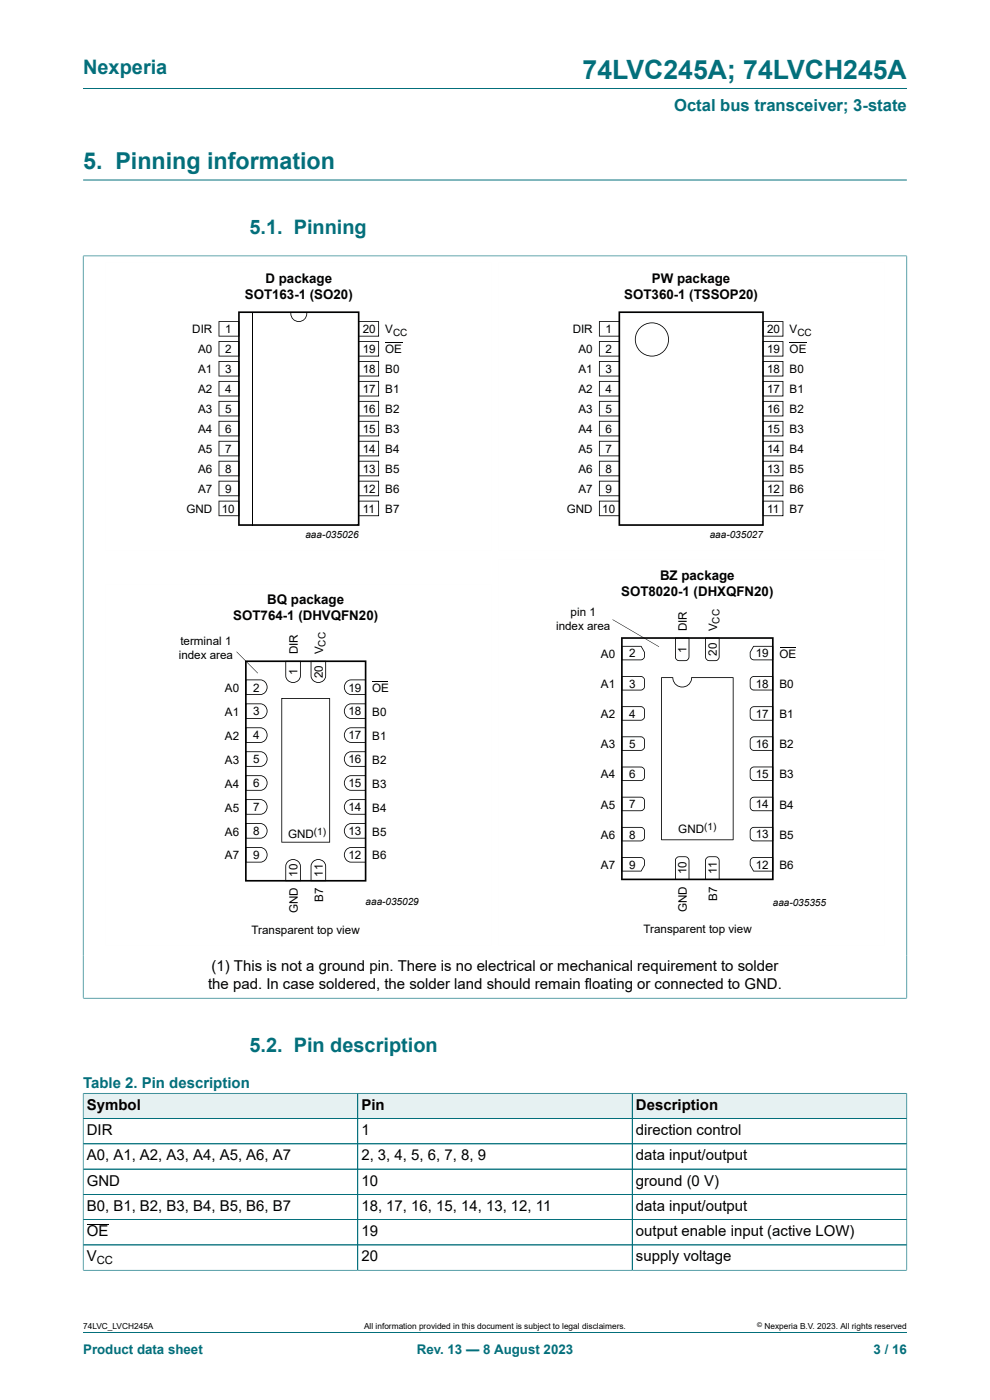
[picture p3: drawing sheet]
<svg xmlns="http://www.w3.org/2000/svg" width="210mm" height="297mm" viewBox="0 0 210 297" stroke-linecap="round" stroke-linejoin="round" font-family="sans-serif">
<path d="M17.6 18.8h174.8M17.6 38.2h174.8M17.6 54.3h174.8M17.6 54.2v148.5M192.4 54.2v148.5" fill="none" stroke="#036f7b" stroke-width=".21"/>
<g fill="#000">
<path d="M46.4 68.1h4.4v3.2h-.2v-3h-4.1v2.9h4.2l.1 .2h-4.4zM46.4 72.4h4.4v3.1h-.2v-3h-4.1v3h4.2l.1 .1h-4.4zM46.4 76.6h4.4v3.2h-.2v-3h-4.1v2.9h4.2l.1 .2h-4.4zM61.6 66.2h.2a1.63 1.63 0 0 0 1.6 1.9 1.63 1.63 0 0 0 1.6-1.9h.2a1.8 1.8 0 0 1-1.8 2.1 1.8 1.8 0 0 1-1.8-2.1zM76 76.6h4.4v3.2h-.2v-3h-4v2.9h4.1l.1 .2h-4.4zM76 68.1h4.4v3.2h-.2v-3h-4v2.9h4.1l.1 .2h-4.4zM76 72.4h4.4v3.1h-.2v-3h-4v3h4.1l.1 .1h-4.4zM46.4 80.8h4.4v3.2h-.2v-3h-4.1v2.9h4.2l.1 .2h-4.4zM46.4 85.1h4.4v3.1h-.2v-3h-4.1v3h4.2l.1 .1h-4.4zM46.4 89.3h4.4v3.2h-.2v-3h-4.1v2.9h4.2l.1 .2h-4.4zM46.4 93.5h4.4v3.2h-.2v-3h-4.1v2.9h4.2l.1 .2h-4.4zM76 93.5h4.4v3.2h-.2v-3h-4v2.9h4.1l.1 .2h-4.4z"/>
<path d="M76 85.1h4.4v3.1h-.2v-3h-4v3h4.1l.1 .1h-4.4zM76 89.3h4.4v3.2h-.2v-3h-4v2.9h4.1l.1 .2h-4.4zM76 80.8h4.4v3.2h-.2v-3h-4v2.9h4.1l.1 .2h-4.4zM46.4 97.8h4.4v3.1h-.2v-3h-4.1v3h4.2l.1 .1h-4.4zM46.4 102h4.4v3.2h-.2v-3h-4.1v2.9h4.2l.1 .2h-4.4zM46.4 106.2h4.4v3.2h-.2v-3h-4.1v2.9h4.2l.1 .2h-4.4zM50.5 66.1h25.8v45.3h-.2v-.2v.2h-.2v-45h-25v44.8h25.2l.2 .4h-25.8zM76 102h4.4v3.2h-.2v-3h-4v2.9h4.1l.1 .2h-4.4zM76 106.2h4.4v3.2h-.2v-3h-4v2.9h4.1l.1 .2h-4.4zM76 97.8h4.4v3.1h-.2v-3h-4v3h4.1l.1 .1h-4.4z"/>
</g>
<path d="M53.5 66.2v45.3" fill="none" stroke="#000" stroke-width=".21"/>
<path d="M22.5 55.7h81.8v61.1h-81.8zM22.5 55.7v61.1h81.8v-61.1z" fill="#fefefe"/>
<path d="M81.7 72.7h3.7" fill="none" stroke="#000" stroke-width=".21"/>
<g fill="#000">
<path d="M127.1 68.1h4.4v3.2h-.2v-3h-4.1v2.9h4.2l.1 .2h-4.4zM127.1 72.4h4.4v3.1h-.2v-3h-4.1v3h4.2l.1 .1h-4.4zM127.1 76.6h4.4v3.2h-.2v-3h-4.1v2.9h4.2l.1 .2h-4.4zM135.7 69.5a3.5 3.5 0 0 1 3.9-.8 3.5 3.5 0 0 1 2.2 3.3 3.5 3.5 0 0 0-5.2-3 3.5 3.5 0 0 0 .1 6.1 3.5 3.5 0 0 0 5.1-3.1 3.6 3.6 0 0 1-5 3.3 3.6 3.6 0 0 1-1.1-5.8zM161.8 76.6h4.4v3.2h-.2v-3h-4.1v2.9h4.2l.1 .2h-4.4zM161.8 68.1h4.4v3.2h-.2v-3h-4.1v2.9h4.2l.1 .2h-4.4zM161.8 72.4h4.4v3.1h-.2v-3h-4.1v3h4.2l.1 .1h-4.4zM127.1 80.8h4.4v3.2h-.2v-3h-4.1v2.9h4.2l.1 .2h-4.4zM127.1 85.1h4.4v3.1h-.2v-3h-4.1v3h4.2l.1 .1h-4.4zM127.1 89.3h4.4v3.2h-.2v-3h-4.1v2.9h4.2l.1 .2h-4.4zM127.1 93.5h4.4v3.2h-.2v-3h-4.1v2.9h4.2l.1 .2h-4.4zM161.8 93.5h4.4v3.2h-.2v-3h-4.1v2.9h4.2l.1 .2h-4.4z"/>
<path d="M161.8 85.1h4.4v3.1h-.2v-3h-4.1v3h4.2l.1 .1h-4.4zM161.8 89.3h4.4v3.2h-.2v-3h-4.1v2.9h4.2l.1 .2h-4.4zM161.8 80.8h4.4v3.2h-.2v-3h-4.1v2.9h4.2l.1 .2h-4.4zM127.1 97.8h4.4v3.1h-.2v-3h-4.1v3h4.2l.1 .1h-4.4zM127.1 102h4.4v3.2h-.2v-3h-4.1v2.9h4.2l.1 .2h-4.4zM127.1 106.2h4.4v3.2h-.2v-3h-4.1v2.9h4.2l.1 .2h-4.4zM131.2 66.1h30.8v45.3h-.1v-.2v.2h-.2v-45h-30.1v44.8h30.3l.1 .4h-30.8zM161.8 102h4.4v3.2h-.2v-3h-4.1v2.9h4.2l.1 .2h-4.4zM161.8 106.2h4.4v3.2h-.2v-3h-4.1v2.9h4.2l.1 .2h-4.4zM161.8 97.8h4.4v3.1h-.2v-3h-4.1v3h4.2l.1 .1h-4.4z"/>
</g>
<path d="M105.7 55.7h81.8v61.1h-81.8zM105.7 55.7v61.1h81.8v-61.1z" fill="#fefefe"/>
<path d="M167.5 72.7h3.7" fill="none" stroke="#000" stroke-width=".21"/>
<path d="M22.5 124.1h81.8v76.5h-81.8zM22.5 124.1v76.5h81.8v-76.5z" fill="#fefefe"/>
<g fill="#000">
<path d="M50.1 138.3l.1-.1 4.5 4.6v.1zM52.1 159.4h3.2a1.65 1.65 0 0 1 1.5 1.6 1.65 1.65 0 0 1-1.5 1.7h-3.2v-3.2h.1v3h3.1a1.47 1.47 0 0 0 1.3-1.5 1.47 1.47 0 0 0-1.3-1.4h-3.1zM52.1 154.3h3.2a1.65 1.65 0 0 1 1.5 1.6 1.65 1.65 0 0 1-1.5 1.7h-3.2v-3.2h.1v3h3.1a1.47 1.47 0 0 0 1.3-1.5 1.47 1.47 0 0 0-1.3-1.4h-3.1zM52.1 149.2h3.2a1.65 1.65 0 0 1 1.5 1.7 1.65 1.65 0 0 1-1.5 1.6h-3.2v-3.2h.1v3h3.1a1.47 1.47 0 0 0 1.3-1.4 1.47 1.47 0 0 0-1.3-1.5h-3.1zM52.1 144.1h3.2a1.65 1.65 0 0 1 1.5 1.7 1.65 1.65 0 0 1-1.5 1.6h-3.2v-3.2h.1v3h3.1a1.47 1.47 0 0 0 1.3-1.4 1.47 1.47 0 0 0-1.3-1.5h-3.1zM59.7 148.1h10.3v30.7h-10.3v-30.6h.2v30.4h9.9v-30.3h-10zM60.5 140.2h3.3v3.2a1.65 1.65 0 0 1-1.6 1.5 1.65 1.65 0 0 1-1.7-1.5v-3.1h.2v3.1a1.47 1.47 0 0 0 1.5 1.3 1.47 1.47 0 0 0 1.4-1.3v-3h-3zM65.9 140.2h3.3v3.2a1.65 1.65 0 0 1-1.7 1.5 1.65 1.65 0 0 1-1.6-1.5v-3.1h.2v3.1a1.47 1.47 0 0 0 1.4 1.3 1.47 1.47 0 0 0 1.5-1.3v-3h-3zM73.4 159.9l.7-.5h3.5v.2h-3.2a1.47 1.47 0 0 0-1.3 1.4 1.47 1.47 0 0 0 1.3 1.5h3.1v-3l.1-.1v3.3h-3.2a1.66 1.66 0 0 1-1.3-1.1 1.66 1.66 0 0 1 .3-1.7zM73.4 154.8l.7-.5h3.5v.2h-3.2a1.47 1.47 0 0 0-1.3 1.4 1.47 1.47 0 0 0 1.3 1.5h3.1v-3l.1-.1v3.3h-3.2a1.66 1.66 0 0 1-1.3-1.1 1.66 1.66 0 0 1 .3-1.7zM73.4 149.7l.7-.4 3.5-.1v.2h-3.2a1.47 1.47 0 0 0-1.3 1.5 1.47 1.47 0 0 0 1.3 1.4h3.1v-3l.1-.1v3.3h-3.2a1.66 1.66 0 0 1-1.3-1 1.66 1.66 0 0 1 .3-1.8zM73.4 144.7l.7-.5 3.5-.1v.2h-3.2a1.47 1.47 0 0 0-1.3 1.5 1.47 1.47 0 0 0 1.3 1.4h3.1v-3l.1-.1v3.3h-3.2a1.65 1.65 0 0 1-1.3-1 1.65 1.65 0 0 1 .3-1.7z"/>
<path d="M52.1 179.7h3.2a1.65 1.65 0 0 1 1.5 1.6 1.65 1.65 0 0 1-1.5 1.7h-3.2v-3.2h.1v3h3.1a1.47 1.47 0 0 0 1.3-1.5 1.47 1.47 0 0 0-1.3-1.4h-3.1zM52.1 174.6h3.2a1.65 1.65 0 0 1 1.5 1.7 1.65 1.65 0 0 1-1.5 1.6h-3.2v-3.2h.1v3h3.1a1.47 1.47 0 0 0 1.3-1.4 1.47 1.47 0 0 0-1.3-1.5h-3.1zM52.1 169.5h3.2a1.65 1.65 0 0 1 1.5 1.7 1.65 1.65 0 0 1-1.5 1.6h-3.2v-3.2h.1v3.1h3.1a1.47 1.47 0 0 0 1.3-1.5 1.47 1.47 0 0 0-1.3-1.5h-3.1zM52.1 164.5h3.2a1.65 1.65 0 0 1 1.5 1.6 1.65 1.65 0 0 1-1.5 1.6h-3.2v-3.1h.1v3h3.1a1.47 1.47 0 0 0 1.3-1.5 1.47 1.47 0 0 0-1.3-1.5h-3.1zM73.4 180.2l.7-.5h3.5v.2h-3.2a1.47 1.47 0 0 0-1.3 1.4 1.47 1.47 0 0 0 1.3 1.5h3.1v-3l.1-.1v3.3h-3.2a1.66 1.66 0 0 1-1.3-1.1 1.66 1.66 0 0 1 .3-1.7zM73.4 175.1l.7-.4 3.5-.1v.2h-3.2a1.47 1.47 0 0 0-1.3 1.5 1.47 1.47 0 0 0 1.3 1.4h3.1v-3l.1-.1v3.3h-3.2a1.65 1.65 0 0 1-1.3-1 1.65 1.65 0 0 1 .3-1.8zM73.4 170.1l.7-.5 3.5-.1v.2h-3.2a1.47 1.47 0 0 0-1.3 1.5 1.47 1.47 0 0 0 1.3 1.5h3.1v-3.1l.1-.1v3.3h-3.2a1.66 1.66 0 0 1-1.3-1 1.66 1.66 0 0 1 .3-1.7zM73.4 165l.7-.5h3.5v.1h-3.2a1.47 1.47 0 0 0-1.3 1.5 1.47 1.47 0 0 0 1.3 1.5h3.1v-3l.1-.1v3.2h-3.2a1.66 1.66 0 0 1-1.3-1 1.66 1.66 0 0 1 .3-1.7zM52 140.1h25.7v46.9h-25.5v-.2h.1h-.1v-.1h25.2v-46.2h-25.1v46.3l-.3 .2zM61 182.7a1.66 1.66 0 0 1 1.8-.3 1.66 1.66 0 0 1 1 1.3v3.2h-3.2v-.1h3v-3.1a1.47 1.47 0 0 0-1.4-1.3 1.47 1.47 0 0 0-1.5 1.3v3.1l-.2 .1v-3.2l.2-.5zM66.4 182.7a1.66 1.66 0 0 1 1.7-.3 1.66 1.66 0 0 1 1.1 1.3v3.2h-3.2v-.1h3v-3.1a1.47 1.47 0 0 0-1.5-1.3 1.47 1.47 0 0 0-1.4 1.3v3.1l-.2 .1v-3.2l.1-.5z"/>
</g>
<path d="M79 144.5h3.3" fill="none" stroke="#000" stroke-width=".21"/>
<path d="M105.7 118.8h81.8v81.8h-81.8zM105.7 118.8v81.8h81.8v-81.8z" fill="#fefefe"/>
<g fill="#000">
<path d="M130 131.4l9.8 5.8zM131.9 137h4.1l.8 1.3v.9a.9 .9 0 0 1-.9 .9h-4v-.2l4.2 .1 .6-.6-.1-1-.7-1.2h-3.9v2.8l-.1 .1zM143.2 135.3h3v4.1a.9 .9 0 0 1-.8 .8h-1.3a.75 .75 0 0 1-.8-.8l.6 .7h1.6l.6-.6v-4.1h-2.7v4h-.2zM149.6 135.3h3v4.1a.9 .9 0 0 1-.9 .8h-1.2a.75 .75 0 0 1-.8-.8l.6 .7h1.6l.6-.6v-4.1h-2.7v4h-.2zM159.8 137l4.2 .1v2.9h-.2v-2.8h-3.9l-.7 1.2-.1 1 .6 .6 4.2-.1 .1 .2h-4.1a.89 .89 0 0 1-.9-.9v-.9zM131.9 143.5l4-.1v.2h-3.9v2.7l4.1 .1 .6-.6v-1.7l-.6-.6-.2 .1v-.2a.89 .89 0 0 1 .9 .9v1.3a.9 .9 0 0 1-.9 .9h-4zM131.9 149.9l4-.1v.2h-3.9v2.7l4.1 .1 .6-.6v-1.7l-.6-.6-.2 .1v-.2a.89 .89 0 0 1 .9 .9v1.3a.9 .9 0 0 1-.9 .9h-4zM131.9 156.2h4v.2h-3.9v2.7l4.1 .1 .6-.6v-1.7l-.6-.6-.2 .1v-.2a.89 .89 0 0 1 .9 .9v1.3a.91 .91 0 0 1-.9 .9h-4zM140.3 143.7h2.4v.3a2.04 2.04 0 0 0 2.8 1.5 2.31 2.31 0 0 0 1.2-1.5v-.2a2.04 2.04 0 0 1-2 2 2.04 2.04 0 0 1-2.1-2h-2.2v34.3h15v-34.3l-8.8-.1h8.9v34.5h-15.3zM159.3 143.7l.6-.3 4.1 .1-.1 3h-4v-.2h3.9v-2.7l-4.1-.1-.6 .6v1.7l.6 .6 .2-.1v.2a.88 .88 0 0 1-.9-.9l.1-1.5zM159.3 150.1l.6-.3 4.1 .1-.1 3h-4v-.2h3.9v-2.7l-4.1-.1-.6 .6v1.7l.6 .6 .2-.1v.2a.89 .89 0 0 1-.9-.9l.1-1.5zM159.3 156.5l.6-.3 4.1 .1-.1 3h-4v-.2h3.9v-2.7l-4.1-.1-.6 .6v1.7l.6 .6 .2-.1v.2a.88 .88 0 0 1-.9-.9l.1-1.5z"/>
<path d="M131.9 175.5l4-.1v.2h-3.9v2.7l4.1 .1 .6-.6v-1.7l-.6-.6-.2 .1v-.2a.89 .89 0 0 1 .9 .9v1.3a.9 .9 0 0 1-.9 .9h-4zM131.9 169h4v.2h-3.9v2.7l4.1 .1 .6-.6v-1.7l-.6-.6-.2 .1v-.2a.89 .89 0 0 1 .9 .9v1.3a.91 .91 0 0 1-.9 .9h-4zM131.9 162.7l4-.1v.2h-3.9v2.7l4.1 .1 .6-.6v-1.7l-.6-.6-.2 .1v-.2a.88 .88 0 0 1 .9 .9v1.3a.91 .91 0 0 1-.9 .9h-4zM159.3 169.3l.6-.3 4.1 .1-.1 3h-4v-.2h3.9v-2.7l-4.1-.1-.6 .6v1.7l.6 .6 .2-.1v.2a.88 .88 0 0 1-.9-.9l.1-1.5zM159.3 175.7l.6-.3 4.1 .1-.1 3h-4v-.2h3.9v-2.7l-4.1-.1-.6 .6v1.7l.6 .6 .2-.1v.2a.89 .89 0 0 1-.9-.9l.1-1.5zM159.3 162.9l.6-.3 4.1 .1-.1 3h-4v-.2h3.9v-2.7l-4.1-.1-.6 .6v1.7l.6 .6 .2-.1v.2a.88 .88 0 0 1-.9-.9l.1-1.5zM131.9 181.9l4-.1a.89 .89 0 0 1 .9 .9v.9l-.8 1.3h-4.1l-.1-3h.2v2.8h3.9l.7-1.2 .1-1-.6-.6-4.2 .1zM143.4 181.9l.5-.2h1.5a.91 .91 0 0 1 .8 .9v4h-2.9l-.1-4h.2v3.9h2.7v-4.1l-.6-.6h-1.6l-.6 .6 .1 .2h-.2zM149.8 181.9l.5-.2h1.4a.91 .91 0 0 1 .9 .9v4h-2.9l-.1-4h.2v3.9h2.7v-4.1l-.6-.6h-1.6l-.6 .6 .1 .2h-.2zM131.7 135.2h32.4v51.4h-.2v-.2v.2h-.1v-51.1h-31.7v50.9h31.8l.2 .3h-32.4zM159.3 182.1l.6-.3h4v.2l-4.2-.1-.6 .6 .1 1 .7 1.2h3.9v-2.8h.2v3h-4.2l-.8-1.4 .1-1z"/>
</g>
<path d="M165.4 137.4h3.4" fill="none" stroke="#000" stroke-width=".21"/>
<path d="M17.6 54.4v157.4M17.7 54.3h174.6M192.4 54.4v157.4M17.6 211.8h174.8" fill="none" stroke="#036f7b" stroke-width=".21"/>
<path d="M17.7 232h58.1v5.2h-58.1z" fill="#e6f1f2"/>
<path d="M17.6 231.9v5.4h58.3v-5.4h-58.3" fill="none" stroke="#036f7b" stroke-width=".21"/>
<path d="M75.9 232h58.1v5.2h-58.1z" fill="#e6f1f2"/>
<path d="M75.9 231.9h58.2v5.4h-58.2z" fill="none" stroke="#036f7b" stroke-width=".21"/>
<path d="M134.2 232h58.1v5.2h-58.1z" fill="#e6f1f2"/>
<g fill="none" stroke="#036f7b" stroke-width=".21">
<path d="M17.6 237.3h174.8M17.6 232v37.5M17.7 231.9h174.7M75.9 232v37.5M134.1 231.9v37.6M192.4 231.9v37.6M17.6 242.7h174.8M17.6 248h174.8M17.6 253.4h174.8M17.6 258.7h174.8M17.6 269.5h174.8M17.6 264.1h174.8"/>
<path d="M17.6 282.6h174.8"/>
</g>
<path d="M18.4 259.7h4.6" fill="none" stroke="#000" stroke-width=".21"/>
<text font-size="5.6" fill="#036f7b" x="123.6" y="16.8">74LVC245A; 74LVCH245A</text>
<text font-size="4.9" fill="#036f7b" x="17.6" y="35.9">5. Pinning information</text>
<g font-size="4.2" fill="#036f7b">
<text x="17.6" y="15.6">Nexperia</text>
<text x="52.9" y="49.7">5.1. Pinning</text>
<text x="52.9" y="223.2">5.2. Pin description</text>
</g>
<text font-size="3.5" fill="#036f7b" x="143" y="23.7">Octal bus transceiver; 3-state</text>
<g font-size="3.2">
<text x="44.2" y="209.9">the pad. In case soldered, the solder land should remain floating or connected to GND.</text>
<text x="44.9" y="206.1">(1) This is not a ground pin. There is no electrical or mechanical requirement to solder</text>
<text x="18.4" y="235.4">Symbol</text>
<text x="76.7" y="235.4">Pin</text>
<text x="134.9" y="235.4">Description</text>
<text x="18.4" y="240.8">DIR</text>
<text x="76.7" y="240.8">1</text>
<text x="134.9" y="240.8">direction control</text>
<text x="18.4" y="246.2">A0, A1, A2, A3, A4, A5, A6, A7</text>
<text x="18.4" y="251.5">GND</text>
<text x="76.7" y="246.2">2, 3, 4, 5, 6, 7, 8, 9</text>
<text x="76.7" y="251.5">10</text>
<text x="134.9" y="246.2">data input/output</text>
<text x="134.9" y="251.5">ground (0 V)</text>
<text x="18.4" y="256.9">B0, B1, B2, B3, B4, B5, B6, B7</text>
<text x="76.7" y="256.9">18, 17, 16, 15, 14, 13, 12, 11</text>
<text x="134.9" y="256.9">data input/output</text>
<text x="18.4" y="262.2">OE</text>
<text x="76.7" y="262.2">19</text>
<text x="134.9" y="262.2">output enable input (active LOW)</text>
<text x="18.4" y="267.6">V</text>
<text x="76.7" y="267.6">20</text>
<text x="134.9" y="267.6">supply voltage</text>
</g>
<text font-size="3.2" fill="#036f7b" x="17.6" y="230.8">Table 2. Pin description</text>
<g font-size="2.8">
<text x="51.9" y="63.4">SOT163-1 (SO20)</text>
<text x="56.3" y="60">D package</text>
<text x="132.4" y="63.4">SOT360-1 (TSSOP20)</text>
<text x="138.3" y="60">PW package</text>
<text x="140" y="123">BZ package</text>
<text x="49.5" y="131.5">SOT764-1 (DHVQFN20)</text>
<text x="56.7" y="128.1">BQ package</text>
<text x="131.8" y="126.3">SOT8020-1 (DHXQFN20)</text>
</g>
<g font-size="2.8" fill="#036f7b">
<text x="17.6" y="287.2">Product data sheet</text>
<text x="88.4" y="287.2">Rev. 13 — 8 August 2023</text>
<text x="185.3" y="287.2">3 / 16</text>
</g>
<g font-size="2.5">
<text x="40.8" y="70.7">DIR</text>
<text x="47.7" y="70.7">1</text>
<text x="77" y="70.7">20</text>
<text x="81.7" y="70.7">V</text>
<text x="121.5" y="70.7">DIR</text>
<text x="128.4" y="70.7">1</text>
<text x="162.7" y="70.7">20</text>
<text x="167.5" y="70.7">V</text>
<text x="42" y="75">A0</text>
<text x="47.7" y="74.9">2</text>
<text x="77" y="74.9">19</text>
<text x="81.7" y="75">OE</text>
<text x="122.7" y="75">A0</text>
<text x="128.4" y="74.9">2</text>
<text x="162.7" y="74.9">19</text>
<text x="167.5" y="75">OE</text>
<text x="42" y="79.2">A1</text>
<text x="42" y="83.4">A2</text>
<text x="47.7" y="79.1">3</text>
<text x="47.7" y="83.4">4</text>
<text x="77" y="79.1">18</text>
<text x="77" y="83.4">17</text>
<text x="81.7" y="79.2">B0</text>
<text x="81.7" y="83.4">B1</text>
<text x="122.7" y="79.2">A1</text>
<text x="122.7" y="83.4">A2</text>
<text x="128.4" y="79.1">3</text>
<text x="128.4" y="83.4">4</text>
<text x="162.7" y="79.1">18</text>
<text x="162.7" y="83.4">17</text>
<text x="167.5" y="79.2">B0</text>
<text x="167.5" y="83.4">B1</text>
<text x="42" y="87.7">A3</text>
<text x="47.7" y="87.6">5</text>
<text x="77" y="87.6">16</text>
<text x="81.7" y="87.7">B2</text>
<text x="122.7" y="87.7">A3</text>
<text x="128.4" y="87.6">5</text>
<text x="162.7" y="87.6">16</text>
<text x="167.5" y="87.7">B2</text>
<text x="42" y="91.9">A4</text>
<text x="47.7" y="91.8">6</text>
<text x="77" y="91.8">15</text>
<text x="81.7" y="91.9">B3</text>
<text x="122.7" y="91.9">A4</text>
<text x="128.4" y="91.8">6</text>
<text x="162.7" y="91.8">15</text>
<text x="167.5" y="91.9">B3</text>
<text x="42" y="96.1">A5</text>
<text x="42" y="100.4">A6</text>
<text x="47.7" y="96.1">7</text>
<text x="47.7" y="100.3">8</text>
<text x="77" y="96.1">14</text>
<text x="77" y="100.3">13</text>
<text x="81.7" y="96.1">B4</text>
<text x="81.7" y="100.4">B5</text>
<text x="122.7" y="96.1">A5</text>
<text x="122.7" y="100.4">A6</text>
<text x="128.4" y="96.1">7</text>
<text x="128.4" y="100.3">8</text>
<text x="162.7" y="96.1">14</text>
<text x="162.7" y="100.3">13</text>
<text x="167.5" y="96.1">B4</text>
<text x="167.5" y="100.4">B5</text>
<text x="42" y="104.6">A7</text>
<text x="47.7" y="104.5">9</text>
<text x="77" y="104.5">12</text>
<text x="81.7" y="104.6">B6</text>
<text x="122.7" y="104.6">A7</text>
<text x="128.4" y="104.5">9</text>
<text x="162.7" y="104.5">12</text>
<text x="167.5" y="104.6">B6</text>
<text x="39.6" y="108.8">GND</text>
<text x="47.1" y="108.8">10</text>
<text x="77" y="108.8">11</text>
<text x="81.7" y="108.8">B7</text>
<text x="120.2" y="108.8">GND</text>
<text x="127.7" y="108.8">10</text>
<text x="162.7" y="108.8">11</text>
<text x="167.5" y="108.8">B7</text>
<text x="121" y="130.6">pin 1</text>
<text x="38.3" y="136.8">terminal 1</text>
<text x="118" y="133.5">index area</text>
<text x="145.7" y="133.9" transform="rotate(-90 145.7 133.9)">DIR</text>
<text x="152.1" y="133.9" transform="rotate(-90 152.1 133.9)">V</text>
<text x="37.9" y="139.8">index area</text>
<text x="63.1" y="143.2" transform="rotate(-90 63.1 143.2)">1</text>
<text x="63.2" y="138.8" transform="rotate(-90 63.2 138.8)">DIR</text>
<text x="68.4" y="143.9" transform="rotate(-90 68.4 143.9)">20</text>
<text x="68.5" y="138.8" transform="rotate(-90 68.5 138.8)">V</text>
<text x="127.5" y="139.5">A0</text>
<text x="133.5" y="139.5">2</text>
<text x="145.6" y="138.4" transform="rotate(-90 145.6 138.4)">1</text>
<text x="152" y="139.1" transform="rotate(-90 152 139.1)">20</text>
<text x="160.3" y="139.5">19</text>
<text x="165.3" y="139.6">OE</text>
<text x="47.7" y="146.8">A0</text>
<text x="53.7" y="146.7">2</text>
<text x="73.9" y="146.7">19</text>
<text x="79" y="146.8">OE</text>
<text x="127.5" y="145.9">A1</text>
<text x="133.5" y="145.9">3</text>
<text x="160.3" y="145.9">18</text>
<text x="165.3" y="145.9">B0</text>
<text x="47.7" y="151.8">A1</text>
<text x="53.7" y="151.8">3</text>
<text x="73.9" y="151.8">18</text>
<text x="79" y="151.8">B0</text>
<text x="127.5" y="152.3">A2</text>
<text x="133.5" y="152.3">4</text>
<text x="160.3" y="152.3">17</text>
<text x="165.3" y="152.4">B1</text>
<text x="47.7" y="156.9">A2</text>
<text x="53.7" y="161.9">5</text>
<text x="53.7" y="156.9">4</text>
<text x="73.9" y="161.9">16</text>
<text x="73.9" y="156.9">17</text>
<text x="79" y="156.9">B1</text>
<text x="127.5" y="158.7">A3</text>
<text x="133.5" y="158.7">5</text>
<text x="160.3" y="158.7">16</text>
<text x="165.3" y="158.8">B2</text>
<text x="47.7" y="167.1">A4</text>
<text x="47.7" y="162">A3</text>
<text x="53.7" y="167">6</text>
<text x="73.9" y="167">15</text>
<text x="79" y="167.1">B3</text>
<text x="79" y="162">B2</text>
<text x="127.5" y="165.1">A4</text>
<text x="133.5" y="165.1">6</text>
<text x="160.3" y="165.1">15</text>
<text x="165.3" y="165.1">B3</text>
<text x="47.7" y="172.2">A5</text>
<text x="53.7" y="172.1">7</text>
<text x="73.9" y="172.1">14</text>
<text x="79" y="172.2">B4</text>
<text x="127.5" y="171.5">A5</text>
<text x="133.5" y="171.5">7</text>
<text x="160.3" y="171.5">14</text>
<text x="165.3" y="171.6">B4</text>
<text x="47.7" y="177.3">A6</text>
<text x="53.7" y="177.2">8</text>
<text x="61.1" y="177.8">GND</text>
<text x="73.9" y="177.2">13</text>
<text x="79" y="177.3">B5</text>
<text x="127.5" y="178">A6</text>
<text x="133.5" y="177.9">8</text>
<text x="143.9" y="176.7">GND</text>
<text x="160.3" y="177.9">13</text>
<text x="165.3" y="178">B5</text>
<text x="47.7" y="182.3">A7</text>
<text x="53.7" y="182.3">9</text>
<text x="63.1" y="186" transform="rotate(-90 63.1 186)">10</text>
<text x="68.4" y="186" transform="rotate(-90 68.4 186)">11</text>
<text x="73.9" y="182.3">12</text>
<text x="79" y="182.3">B6</text>
<text x="127.5" y="184.3">A7</text>
<text x="133.5" y="184.3">9</text>
<text x="145.6" y="185.5" transform="rotate(-90 145.6 185.5)">10</text>
<text x="152" y="185.5" transform="rotate(-90 152 185.5)">11</text>
<text x="160.3" y="184.3">12</text>
<text x="165.3" y="184.4">B6</text>
<text x="68.5" y="191.3" transform="rotate(-90 68.5 191.3)">B7</text>
<text x="152.1" y="191" transform="rotate(-90 152.1 191)">B7</text>
<text x="63.2" y="193.7" transform="rotate(-90 63.2 193.7)">GND</text>
<text x="145.7" y="193.5" transform="rotate(-90 145.7 193.5)">GND</text>
<text x="53.4" y="198.1">Transparent top view</text>
<text x="136.5" y="198">Transparent top view</text>
</g>
<text font-size="2.4" x="20.5" y="268.2">CC</text>
<g font-size="2.1">
<text x="83.4" y="71.2">CC</text>
<text x="169.1" y="71.2">CC</text>
<text x="64.8" y="114.2">aaa-035026</text>
<text x="150.6" y="114.2">aaa-035027</text>
<text x="69" y="137.2" transform="rotate(-90 69 137.2)">CC</text>
<text x="152.6" y="132.3" transform="rotate(-90 152.6 132.3)">CC</text>
<text x="66.6" y="177.1">(1)</text>
<text x="149.4" y="176">(1)</text>
<text x="77.6" y="191.9">aaa-035029</text>
<text x="163.9" y="192.2">aaa-035355</text>
</g>
<g font-size="1.8">
<text x="17.6" y="282">74LVC_LVCH245A</text>
<text x="77.2" y="282">All information provided in this document is subject to legal disclaimers.</text>
<text x="162.2" y="282">Nexperia B.V. 2023. All rights reserved</text>
</g>
<text font-size="1.4" x="160.6" y="281.6">©</text>
</svg>
